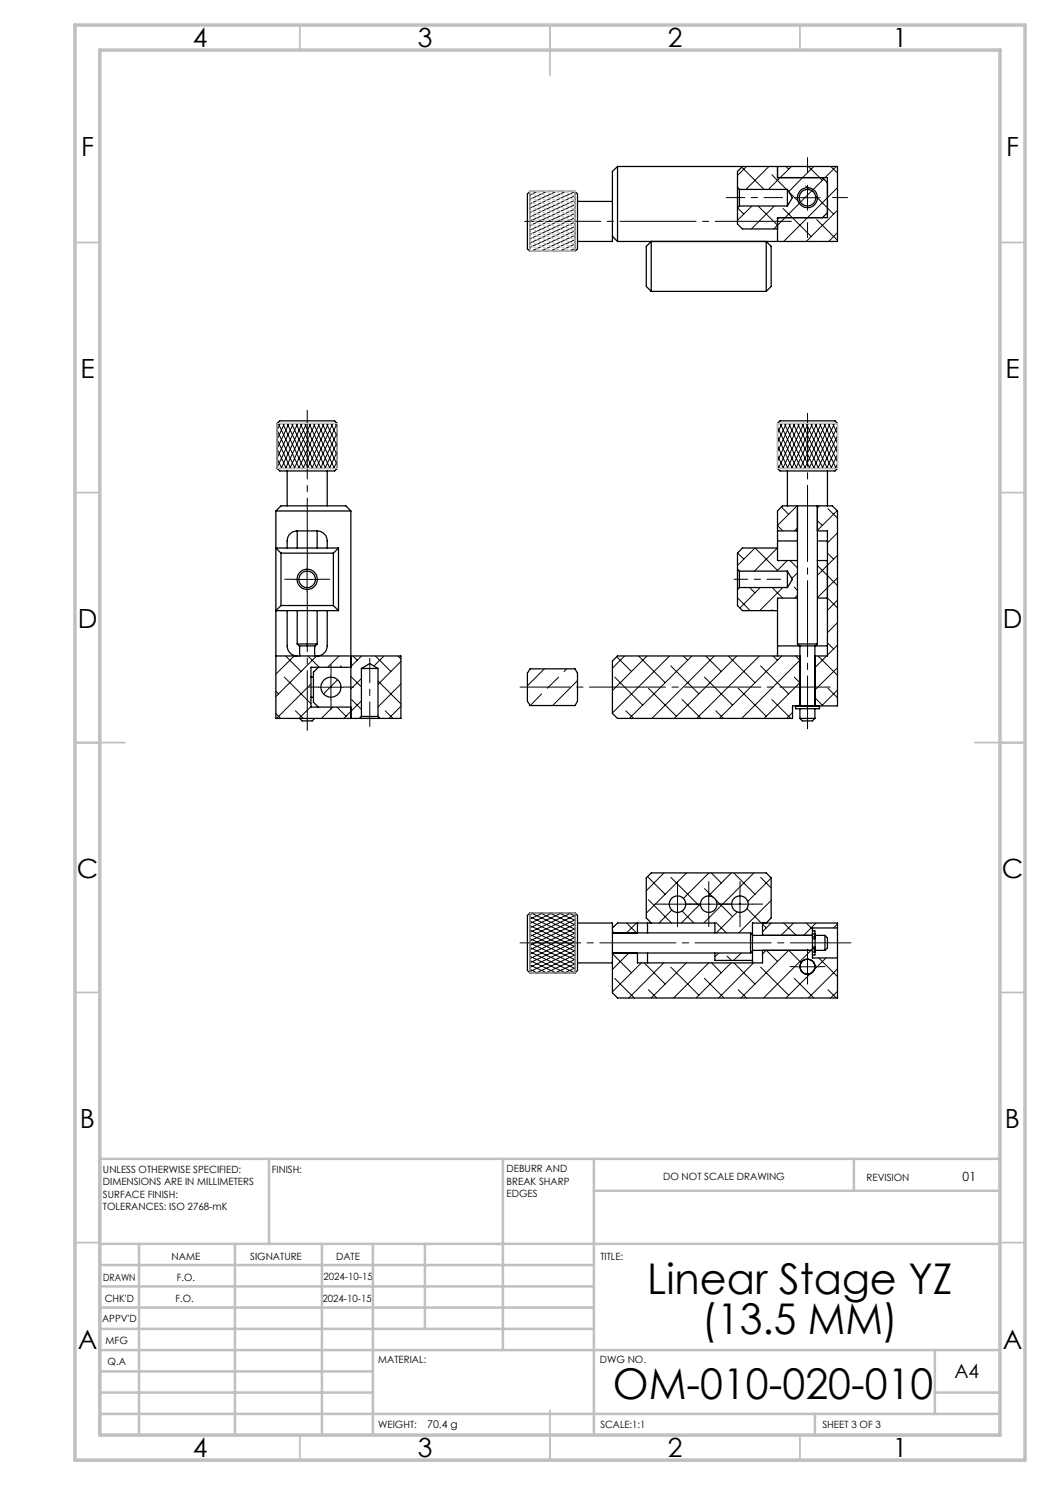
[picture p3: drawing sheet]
<svg xmlns="http://www.w3.org/2000/svg" width="210mm" height="297mm" viewBox="0 0 210 297" stroke-linecap="round" stroke-linejoin="round" font-family="sans-serif">
<g fill="none" stroke="#000" stroke-width=".2">
<path d="M107.5 38.3l-1.5 .7M109.4 38.3l-3.4 1.6M111.3 38.3l-5.3 2.4M113.1 38.3l-7.1 3.3M115 38.3l-9 4.2M115 39.2l-9 4.2M148.3 33.4l4.5 4.5M149.3 33.3l-1.8 1.8M153.8 33.3l-4.6 4.6M154.4 35l2.9 2.9M157.2 33.3l.5 .5M157.8 38.4l2.2 2.2"/>
<path d="M158.3 33.3l-4.6 4.6M159 39.5h5M161.1 37.2l.7 .7M161.5 37v5M161.7 33.3l2.8 2.8M162.6 37.9l-2.8 2.8M162.8 33.3l-5 5M163.1 39.2l3.6 3.6M164.7 35.8l-2.3 2.4M166.2 33.3l1.3 1.3M167.3 33.3l-2.3 2.2M167.5 37.5l-10.8 10.8"/>
<path d="M115 40l-9 4.2M115 40.9l-9 4.2M115 41.8l-9 4.2M115 42.7l-9 4.2M115 43.6l-9 4.2M115 44.4l-9 4.2M115 45.3l-9 4.2M115 46.2l-8.8 4.1M115 47.1l-6.9 3.2M115 47.9l-5.1 2.4M115 48.8l-3.2 1.5M115 49.7l-1.3 .6"/>
<path d="M147.5 41.6l1.3 1.2M150.4 41.2l-2.9 2.9M151.6 41.2l3.9 3.8M154.9 41.2l-4.6 4.6M156.6 41.7l5.6 5.6M160.1 40.4l-5.3 5.4M163.3 43.9l4.2 4.2M167.5 42l-6.2 6.3M167.5 46.5l-1.8 1.8M55.4 93.6l.1 .1M55.4 91.7l1 2M55.4 89.8l1.9 3.9"/>
<path d="M55.4 87.9l2.7 5.8M55.4 86l3.6 7.7M55.7 84.7l4.2 9M56.1 84.7l-.7 1.3M56.6 84.7l4.1 9M56.9 84.7l-1.5 3.2M57.4 84.7l4.2 9M57.8 84.7l-2.4 5M58.3 84.7l4.2 9M58.7 84.7l-3.3 6.9M59.2 84.7l4.2 9M59.5 84.7l-4.1 8.8"/>
<path d="M60 84.7l4.2 9M60.4 84.7l-4.2 9M60.9 84.7l4.2 9M61.3 84.7l-4.2 9M61.8 84.7l4.2 9M62.2 84.7l-4.2 9M62.7 84.7l4.2 9M63 84.7l-4.2 9M63.6 84.7l3.9 8.3M63.9 84.7l-4.2 9M64.5 84.7l3 6.4M64.8 84.7l-4.2 9"/>
<path d="M65.3 84.7l2.2 4.5M65.7 84.7l-4.2 9M66.2 84.7l1.3 2.6M66.6 84.7l-4.2 9M67.1 84.7l.4 .8M67.4 84.7l-4.2 9M67.5 86.5l-3.4 7.2M67.5 88.4l-2.5 5.3M67.5 90.3l-1.6 3.4M67.5 92.2l-.8 1.5M155.5 84.7h.1M155.5 93l.3 .7"/>
<path d="M155.5 91.1l1.2 2.6M155.5 89.2l2.1 4.5M155.5 87.3l3 6.4M155.5 85.4l3.8 8.3M156 84.7l4.2 9M156.4 84.7l-.9 1.9M156.9 84.7l4.2 9M157.3 84.7l-1.8 3.8M157.8 84.7l4.2 9M158.1 84.7l-2.6 5.6M158.6 84.7l4.2 9M159 84.7l-3.5 7.5"/>
<path d="M159.5 84.7l4.2 9M159.9 84.7l-4.2 9M160.4 84.7l4.2 9M160.8 84.7l-4.2 9M161.3 84.7l4.2 9M161.6 84.7l-4.2 9M162.1 84.7l4.2 9M162.5 84.7l-4.2 9M163 84.7l4.2 9M163.4 84.7l-4.2 9M163.9 84.7l3.6 7.7M164.3 84.7l-4.2 9"/>
<path d="M164.8 84.7l2.7 5.8M165.1 84.7l-4.2 9M165.7 84.7l1.8 3.9M166 84.7l-4.2 9M166.5 84.7l1 2M166.9 84.7l-4.2 9M167.4 84.7l.1 .2M167.5 85.3l-3.9 8.4M167.5 87.1l-3.1 6.6M167.5 89l-2.2 4.7M167.5 90.9l-1.3 2.8M167.5 92.8l-.4 .9"/>
<path d="M58.9 115.9h5M61.4 113.4v5M147.5 113.1l3.5-3.5 4.5 4.5M147.5 110.6l1.3 1.2M147.6 119.7l2.4 2.4M149.9 117.5l1.1 1.1M152 117.5l-4 4.1M154.4 117.5l2.1 2.1M155.5 109.6l-4.6 4.6M156.3 101.4l1.4 1.5M156.6 117.5l-4.7 4.6M157.4 112.1l-2 2.1"/>
<path d="M158 112.1l1.5 1.5M158.9 117.4l.6 .7M159.4 101.2l-3.9 3.9 1.1 1.1M159.5 119.1l-.6 .5M159.5 105.6l-.6 .6M159.5 114.6l-1.1 1.1M163.5 113.1l4 4M163.5 104.1l1 1M163.9 101.2l-.4 .4M165.5 110.6l1.2 1.2M165.6 101.7l1.9 1.9M165.6 119.7l1.9 1.9"/>
<path d="M167.4 102.1l-3.9 4M167.5 115.6l-4 4M167.5 111.1l-4 4M167.5 106.6l-2 2M55.2 138.3l.5 .5M56.9 135.4l5.3 5.4M57.1 131.2l3.1 3.1M58.8 131.2l-3.6 3.6M61.6 131.2l2.3 2.3M62.2 136.8l-6.9 6.9M63.3 131.2l-8.1 8.1M63.7 137.4h5"/>
<path d="M66.2 134.9v5M67.5 136l-2.8 2.8M67.8 131.2l-2.3 2.3M68.1 133.2l.2 .3M70.2 135.3l2.1 2.1M70.3 139.9l2 2M70.6 131.2l.8 .8M72.3 135.7l-2.1 2.1M72.3 131.2l-2.2 2.3M75.1 131.2l3.1 3.1M75.6 136.2l4.6 4.6M76.8 131.2l-2 2"/>
<path d="M79.6 131.2l.6 .6M80.2 132.3l-4.6 4.6M80.2 136.8l-4.6 4.6M108.3 138.8l-2.2 2.2M108.9 133.8l-3.4 3.4M111.7 135.4l-2.2 2.3M113.3 133.8l-.5 .5M115.5 136.1l-5 5M122.9 135.4l5.7 5.6M123.3 131.3l3 3M124.9 131.2l-2.4 2.4M127.7 131.2l5.3 5.3"/>
<path d="M129.4 131.2l-6.9 6.9M129.7 137.7l5.6 5.6M133.9 131.2l-11.4 11.4M134.2 133.2l5.6 5.6M136.4 139.9l3.8 3.8M136.7 131.2l.8 .8M138.4 131.2l-12.5 12.5M140.9 135.4l5.6 5.6M141.1 131.2l3.2 3.1M142.9 131.2l-12.5 12.5M145.7 131.2l5.3 5.3M147.4 131.2l-12.5 12.5"/>
<path d="M147.6 137.7l5.6 5.6M151.9 131.2l-12.6 12.5M152.1 133.2l5.6 5.6M154.4 139.9l3.8 3.8M154.4 122l.2 .1M154.6 131.2l.9 .8M156.4 131.2l-12.5 12.5M158.9 135.4l1.1 1.2M159.1 131.2l.9 .8-11.7 11.7M160 136.5l-7.2 7.2M163 139.6l1.5 1.4M163.6 131.2l3.9 3.9"/>
<path d="M165.3 131.2l-2.3 2.3M165.5 128.6l1.2 1.2M165.6 137.7l1.9 1.9M167.5 129l-2 2M167.5 124.5l-2 2M167.5 120l-2 2.1M167.5 138l-3.2 3.2M167.5 133.5l-4.5 4.5M55.2 142.7l.9 1M59.1 142.2l1.5 1.5M62.2 141.3l-2.4 2.4M66.5 141.4l-2.2 2.3"/>
<path d="M67.4 141.4l1.8 1.9M72.3 140.2l-3.5 3.5M77 142.2l1.6 1.5M80.2 141.2l-2.4 2.5M125.2 142.2l1.5 1.5M143.2 142.2l1.5 1.5M158.5 142.5l-1.2 1.2M160 141l-.2 .2M129.5 175.3l3.5 3.6M129.7 179.9l4.6 4.7M132.8 174.6l-3.5 3.5M134.2 175.5l5.6 5.6"/>
<path d="M135.5 178.3v5M137.3 174.6l-8 8M140.9 177.7l1.7 1.8M141.7 178.3v5M141.8 174.6l-5.1 5.1M142.3 174.6l2 2M143.1 179.9l3.4 3.4M146.3 174.6l-4.6 4.6M146.8 174.6l4.2 4.3M148 178.3v5M150.8 174.6l-10 10M152.1 175.5l2.1 2.1"/>
<path d="M154.2 175.6l-4.7 4.7M106 193.9l1.5 .7M106 193l3.4 1.6M106 192.1l5.3 2.5M106 191.3l7.1 3.3M106 190.4l9 4.2M106 189.5l9 4.2M106 188.6l9 4.2M106 187.7l9 4.2M106 186.9l9 4.2M106 186l9 4.2M106 185.1l9 4.2"/>
<path d="M106 184.3l9 4.2M106 183.4l9 4.2M106.2 182.6l8.8 4.1M106.7 182.6l-.7 .3M108.1 182.6l6.9 3.2M108.6 182.6l-2.6 1.2M109.9 182.6l5.1 2.4M110.5 182.6l-4.5 2.1M111.8 182.6l3.2 1.5M112.3 182.6l-6.3 3M113.7 182.6l1.3 .6M114.2 182.6l-8.2 3.8"/>
<path d="M115 183.1l-9 4.2M115 184l-9 4.2M115 184.9l-9 4.2M115 185.7l-9 4.2M115 186.6l-9 4.2M115 187.5l-9 4.2M115 188.3l-9 4.2M115 189.2l-9 4.2M115 190.1l-9 4.2M115 191l-7.8 3.6M115 191.9l-5.9 2.7M115 192.8l-4 1.8"/>
<path d="M115 193.6l-2.1 1M115 194.5l-.2 .1M122.5 190.7l3.8 3.9M122.5 186.3l.3 .3M122.9 195.7l4 3.9M125.3 184.6l2 2M125.8 190.6l-3.3 3.3M127.3 184.6l-2 2M127.4 191.2l.1 .1M128.3 192.6l-5.8 5.8M128.8 192.6l4.2 4.2M129.7 197.9l1.6 1.7"/>
<path d="M132.8 192.6l-7 7M133 180.8h5M134.2 193.4l5.6 5.6M134.3 182l-2.5 2.6M136.4 182.2l2.4 2.4M137.3 192.6l-7.1 7M139.2 180.8h5.1M140.1 180.8l-3.8 3.8M140.9 195.7l3.9 3.9M141.7 192.6l-7 7M142.3 192.6l2 2M143.2 184.5l2.1 2.1"/>
<path d="M143.8 190.6l-.8 .7M145.4 191.2l.9 .9M145.5 180.8h5M146.2 192.6l-7 7M146.8 192.6l4.2 4.2M147.5 182.4l-4.2 4.2M147.6 197.9l1.7 1.7M148.2 190.6l-1.5 1.5M149.4 181.7l2.9 2.9M150.7 192.6l-7 7M152.1 193.4l5.6 5.6M152.5 184.8l.7 .8"/>
<path d="M153.2 190.1l-.7 .7M153.3 190.1l2.2 2.2M154.2 184.6l-1.7 1.7M154.2 180.1l-6.5 6.5M156.7 184.6l2.5 2.5M158.7 184.6l-2.5 2.5M158.9 195.7l3.9 3.9M159 193.4h5M160.2 192.5l-2.5-2.4-9.5 9.5M161.3 184.6l1.2 1.2M161.5 190.8v5M162.2 190.1l-9.5 9.5"/>
<path d="M163.2 184.6l-2.5 2.5M163.8 191.6l3.7 3.7M165.2 191.6l-8 8M165.6 197.9l1.7 1.7M167.5 184.8l-.8 .8M167.5 198.3l-1.3 1.3M167.5 193.8l-5.8 5.8"/>
</g>
<g fill="none" stroke="#000" stroke-width=".25">
<path d="M106 38.3v12M106 38.3l-.5 .5v11l.5 .5M106 38.3h9M115 38.3v12M115 38.3l.5 .5v11l-.5 .5M123.5 33.3h44v15h-44M123.5 33.3l-1 1v13M123.5 33.3v15M147.5 37.5v4.1M147.5 37.5l.4 .4M147.9 37.9v3.3M147.9 37.9h9.6"/>
<path d="M148.5 33.3l-1 1v3.2M155.5 33.3v2.2h10v8h-10v4.8M157.5 37.9v3.3M157.5 37.9l1 1.6-1 1.7M164.5 35.5l1 1M106 50.3h9M115.5 40.3h7M122.5 47.3v1h-7M122.5 47.3l1 1M130.2 58.3h23M130.2 48.3v10l-.9-1v-8zM147.5 41.6v3.2l1 1h7"/>
<path d="M147.9 41.2l-.4 .4M147.9 41.2h9.6M153.2 48.3l1 1v8l-1 1zM165.5 42.5l-1 1M55.4 84.7h12.1M55.4 93.7h12.1M55.4 84.7l.6-.5h10.9l.6 .5M55.4 93.7l.6 .5h10.9l.6-.5M55.4 84.7v9M57.4 94.2v7M65.4 94.2v7M67.5 84.7v9"/>
<path d="M155.5 84.7h12M155.5 93.7h12M155.5 84.7l.5-.5h11l.5 .5M155.5 93.7l.5 .5h11l.5-.5M155.5 84.7v9M157.5 94.2v7M165.5 94.2v7M167.5 84.7v9M55.2 102.2l1-1h13l1 1M55.2 102.2v41.5h16.7M55.2 102.2h15M56.2 110.6v10.5"/>
<path d="M56.2 110.6h10.5M59.4 106.2a2.05 2.05 0 0 0-2 2v1.4M59.4 106.2h4M59.4 106.2v3.4M63.4 106.2a2.05 2.05 0 0 1 2 2v1.4M63.4 106.2v3.4M66.7 110.6v10.5M67.7 109.6h-12.5l1 1M67.7 109.6l-1 1M67.7 109.6v12.5M70.2 102.2v41.5M147.5 113.8v4.1"/>
<path d="M147.5 117.9v3.2l1 1h7M147.5 113.8l.4 .4M147.9 114.2v3.3M147.9 117.5l-.4 .4M147.9 117.5h9.6M147.9 114.2h9.6M155.5 106.2v2M155.5 108.2v3.9h4M155.5 109.6h-7l-1 1v3.2M155.5 106.2h4M155.5 108.2h4M157.5 114.2v3.3"/>
<path d="M157.5 101.2h8M157.5 101.2h-1l-1 1v4M157.5 114.2l1 1.7-1 1.6M159.5 112.1h.1M159.5 101.2h.1M159.5 119.6h-4v9.6M159.5 101.2v27.6M163.5 106.2h2v25h-2.5M163.5 101.2v27.6M163.5 119.6h2M163.5 108.2h2M165.5 101.2h1l1 1v39h-4.5"/>
<path d="M165.5 112.1h-2M55.2 131.2h25v12.5h-4.2M56.2 121.1l-1 1h12.5M56.2 121.1h10.5M57.4 122.1v7.1a2.05 2.05 0 0 0 2 2M59.4 128.8h4M59.4 128.8l.4 .4h3.2l.4-.4M59.4 122.1v6.7M59.9 129.2v2M62.2 139.4h.5M62.2 135.4h.5M62.9 129.2v2"/>
<path d="M63.4 122.1v6.7M63.7 133.5l-1 .9v6l1 1M65.4 122.1v7.1a2.05 2.05 0 0 1-2 2M66.7 121.1l1 1M70.2 133.5h-8v7.9h8M72.3 133.7h3.3M72.3 133.7l1.6-1 1.7 1M72.3 133.7v9.6M75.6 133.7v9.6M106 133.8h9l.5 .9v5.5l-.5 .9h-9l-.5-.9v-5.5zM155.5 129.2v2M155.5 129.2h4.4"/>
<path d="M159.5 128.8h4M159.5 128.8l.4 .4M159.9 129.2h3.2M160 129.2v12M160 131.2h-36.5l-1 1v10.5l1 1h35v-2.5h1.5M163 129.2v12M163.1 129.2h2.4M163.5 128.8l-.4 .4M59.9 143.7l.5 .5h2l.5-.5M71.9 143.7h4.1M72.3 143.3h3.3M72.3 143.3l-.4 .4"/>
<path d="M75.6 143.3l.4 .4M159.1 141.2h4.8v.5h-4.8zM160 141.2h3M160 143.7h3M160 143.7l.5 .5h2l.5-.5M160 141.7v2M160.5 141.2h.1M162.5 141.2h.1M163 141.7v2M106 182.6v12M106 182.6l-.5 .5v11l.5 .5M106 194.6h9"/>
<path d="M106 182.6h9M115 182.6v12M115 182.6l.5 .5v11l-.5 .5M115.5 184.6h7v8M115.5 192.6h7M122.5 190.6h27.6M122.5 186.6h27.6M127.5 184.6h2M127.5 184.6h-4l-1 1M127.5 184.6v2M129.5 184.6h13.5v2M129.5 184.6v2"/>
<path d="M129.5 190.6v2M130.2 184.6l-.9-1v-8l.9-1h23l1 1v8l-1 1M143 190.6v1.5h7.5M150.1 186.6v4M150.1 186.6l.4 .4M150.3 190.4l.2 .2M150.5 190.2v.4M150.5 186.6v.4M150.5 187v3.2M150.5 190.2l-.4 .4M150.5 190.1h12M150.5 187.1h12"/>
<path d="M150.5 190.6v2M150.5 186.6l-.2 .2M152.5 190.1v2.5h-25v-2M152.5 184.6v2.5M162.5 189.8v.6M162.5 186.8v.6M162.5 186.2h.5v.6M162.5 186.2v.6M162.5 190.4v.6M162.5 187.4v2.4M162.5 189.4h.5v.4M162.5 191v.6h5"/>
<path d="M162.5 189.8h.5M162.5 190.4h.5M162.5 186.8h.5M162.5 187.4h.5M163 189.8v.6M163 186.8v.6M163 190.4v.6h-.5M163 187.4v.3h-.5M163 189.5h.1M163 187.6h.1M165 187.1h-2v3h2M165 187.1v3"/>
<path d="M165 187.1l.5 .5v2l-.5 .5M167.5 185.6v6M167.5 185.6v-1h-17v2M167.5 191.6v8h-44l-1-1v-6M167.5 185.6h-5v.6"/>
<circle cx="161.5" cy="39.5" r="1.66"/>
<circle cx="161.5" cy="39.5" r="2"/>
<circle cx="61.4" cy="115.9" r="2.03"/>
<circle cx="61.4" cy="115.9" r="1.65"/>
<circle cx="66.2" cy="137.4" r="2.01"/>
<circle cx="135.5" cy="180.8" r="1.64"/>
<circle cx="141.7" cy="180.8" r="1.64"/>
<circle cx="148" cy="180.8" r="1.64"/>
<circle cx="161.5" cy="193.3" r="1.5"/>
</g>
<path d="M161.5 145.8v-63.1" fill="none" stroke="#000" stroke-width=".2" stroke-dasharray="15.2 1.3 1.3 1.3" stroke-dashoffset="4.6"/>
<path d="M104 137.4h62" fill="none" stroke="#000" stroke-width=".2" stroke-dasharray="15.2 1.3 1.3 1.3" stroke-dashoffset="5.2"/>
<path d="M74 131.7v13.6" fill="none" stroke="#000" stroke-width=".2" stroke-dasharray="15.2 1.3 1.3 1.3" stroke-dashoffset="10.3"/>
<path d="M61.5 113.4v-31.3" fill="none" stroke="#000" stroke-width=".2" stroke-dasharray="15.2 1.3 1.3 1.3" stroke-dashoffset="1.5"/>
<g fill="none" stroke="#000" stroke-width=".2" stroke-dasharray="15.2 1.3 1.3 1.3">
<path d="M161.5 34.5v-3M166.5 39.5h3M161.5 44.5v3M59 115.9h-2.1M64 115.9h2M63.7 137.4h-2M66.2 134.9v-2M66.2 139.9v2M68.7 137.4h2M135.5 178.3v-2M141.8 178.3v-2M148 178.3v-2"/>
<path d="M133 180.8h-2M135.5 183.3v2M138 180.8h2M139.3 180.8h-2.1M141.8 183.3v2M144.3 180.8h2M145.5 180.8h-2M148 183.3v2M150.5 180.8h2M159 193.3h-1M161.5 190.8v-1M161.5 195.8v1"/>
<path d="M164 193.3h1"/>
</g>
<path d="M61.5 118.4v27.7" fill="none" stroke="#000" stroke-width=".2" stroke-dasharray="15.2 1.3 1.3 1.3" stroke-dashoffset="3.3"/>
<path d="M159.2 44.3h-55.2" fill="none" stroke="#000" stroke-width=".2" stroke-dasharray="15.2 1.3 1.3 1.3" stroke-dashoffset="-.9"/>
<path d="M156.5 39.5h-11.3" fill="none" stroke="#000" stroke-width=".2" stroke-dasharray="15.2 1.3 1.3 1.3" stroke-dashoffset="11.5"/>
<path d="M170.2 188.6h-66.2" fill="none" stroke="#000" stroke-width=".2" stroke-dasharray="15.2 1.3 1.3 1.3" stroke-dashoffset="3.1"/>
<path d="M146.8 115.9h9.3" fill="none" stroke="#000" stroke-width=".2" stroke-dasharray="15.2 1.3 1.3 1.3" stroke-dashoffset="12.5"/>
<g fill="none" stroke="#c0c0c0" stroke-width=".2">
<path d="M106 38.3h9v12h-9zM106 39.4l9 4.2M106 38.6l9 4.2M107.2 38.3l7.8 3.6M109.1 38.3l5.9 2.7M111 38.3l4 1.8M112.9 38.3l2.1 1M114.8 38.3l.2 .1M106 49.9l.7 .4M106 49.1l2.6 1.2M106 48.2l4.5 2.1M106 47.3l6.3 3"/>
<path d="M106 46.5l8.2 3.8M106 45.6l9 4.2M106 44.7l9 4.2M106 43.8l9 4.2M106 43l9 4.1M106 42.1l9 4.2M106 41.2l9 4.2M106 40.3l9 4.2M55.4 84.7h12.1v9h-12.1zM155.5 84.7h12v9h-12zM106 182.6h9v12h-9z"/>
</g>
<g fill="none" stroke="#c0c0c0" stroke-width=".35">
<path d="M60 5v5M110 5v10M160 5v5M15 48.5h5M200 48.5h5M15 98.5h5M200 98.5h5M15 148.5h10M195 148.5h10M15 198.5h5M200 198.5h5M15 248.5h5"/>
<path d="M200 248.5h5M60 287v5M110 282v10M160 287v5"/>
</g>
<g fill="none" stroke="#c0c0c0" stroke-width=".5">
<path d="M53.8 231.8v17M100.6 231.8v38.2M118.8 231.8v55.2M118.8 238.2h81.2M170.8 231.8v6.4M200 231.8h-180v55.2M20 248.8h180M20 257.3h98.8M20 253h98.8M27.8 248.8v38.2M47 248.8v38.2M64.4 248.8v38.2"/>
<path d="M74.6 248.8v38.2M85 248.8v17M20 265.8h98.8M20 261.5h98.8M20 278.5h54.6M20 274.3h54.6M20 270h180M187 278.5h13M187 270v12.8M20 282.8h180M163 282.8v4.2"/>
</g>
<path d="M15 5h190v287h-190zM20 10h180v277h-180z" fill="none" stroke="#c0c0c0" stroke-width=".7"/>
<g font-size="8.5">
<text x="129.4" y="258.8">Linear Stage YZ</text>
<text x="140.4" y="266.9">(13.5 MM)</text>
<text x="122.6" y="279.7">OM-010-020-010</text>
</g>
<g font-size="5.3">
<text x="38.5" y="9.5">4</text>
<text x="83.5" y="9.5">3</text>
<text x="133.6" y="9.5">2</text>
<text x="178.6" y="9.5">1</text>
<text x="16.2" y="31.3">F</text>
<text x="201.2" y="31.3">F</text>
<text x="16.1" y="75.5">E</text>
<text x="201.1" y="75.5">E</text>
<text x="15.5" y="125.5">D</text>
<text x="200.5" y="125.5">D</text>
<text x="15.4" y="175.5">C</text>
<text x="200.4" y="175.5">C</text>
<text x="16" y="225.5">B</text>
<text x="201" y="225.5">B</text>
<text x="15.5" y="269.8">A</text>
<text x="200.5" y="269.8">A</text>
<text x="38.5" y="291.5">4</text>
<text x="83.5" y="291.5">3</text>
<text x="133.6" y="291.5">2</text>
<text x="178.6" y="291.5">1</text>
</g>
<text font-size="3.9" x="190.9" y="275.5">A4</text>
<text font-size="2.5" x="192.5" y="236.1">01</text>
<text font-size="2.1" x="85.4" y="285.6">70.4 g</text>
<g font-size="2">
<text x="20.6" y="234.6">UNLESS OTHERWISE SPECIFIED:</text>
<text x="20.6" y="237.1">DIMENSIONS ARE IN MILLIMETERS</text>
<text x="20.6" y="239.6">SURFACE FINISH:</text>
<text x="54.4" y="234.6">FINISH:</text>
<text x="101.3" y="234.5">DEBURR AND</text>
<text x="101.3" y="237">BREAK SHARP</text>
<text x="101.3" y="239.5">EDGES</text>
<text x="132.6" y="236">DO NOT SCALE DRAWING</text>
<text x="173.3" y="236.2">REVISION</text>
<text x="20.6" y="242.1">TOLERANCES: ISO 2768-mK</text>
<text x="34.3" y="252">NAME</text>
<text x="50" y="251.9">SIGNATURE</text>
<text x="67.2" y="251.9">DATE</text>
<text x="120.1" y="251.9">TITLE:</text>
<text x="20.6" y="256.1">DRAWN</text>
<text x="35.3" y="256.1">F.O.</text>
<text x="64.7" y="255.9">2024-10-15</text>
<text x="20.9" y="260.3">CHK'D</text>
<text x="35.1" y="260.3">F.O.</text>
<text x="64.5" y="260.3">2024-10-15</text>
<text x="20.4" y="264.4">APPV'D</text>
<text x="21.1" y="268.8">MFG</text>
<text x="21.5" y="273">Q.A</text>
<text x="75.6" y="272.5">MATERIAL:</text>
<text x="120" y="272.5">DWG NO.</text>
<text x="75.6" y="285.5">WEIGHT:</text>
<text x="120.1" y="285.6">SCALE:1:1</text>
<text x="164.5" y="285.6">SHEET 3 OF 3</text>
</g>
</svg>
